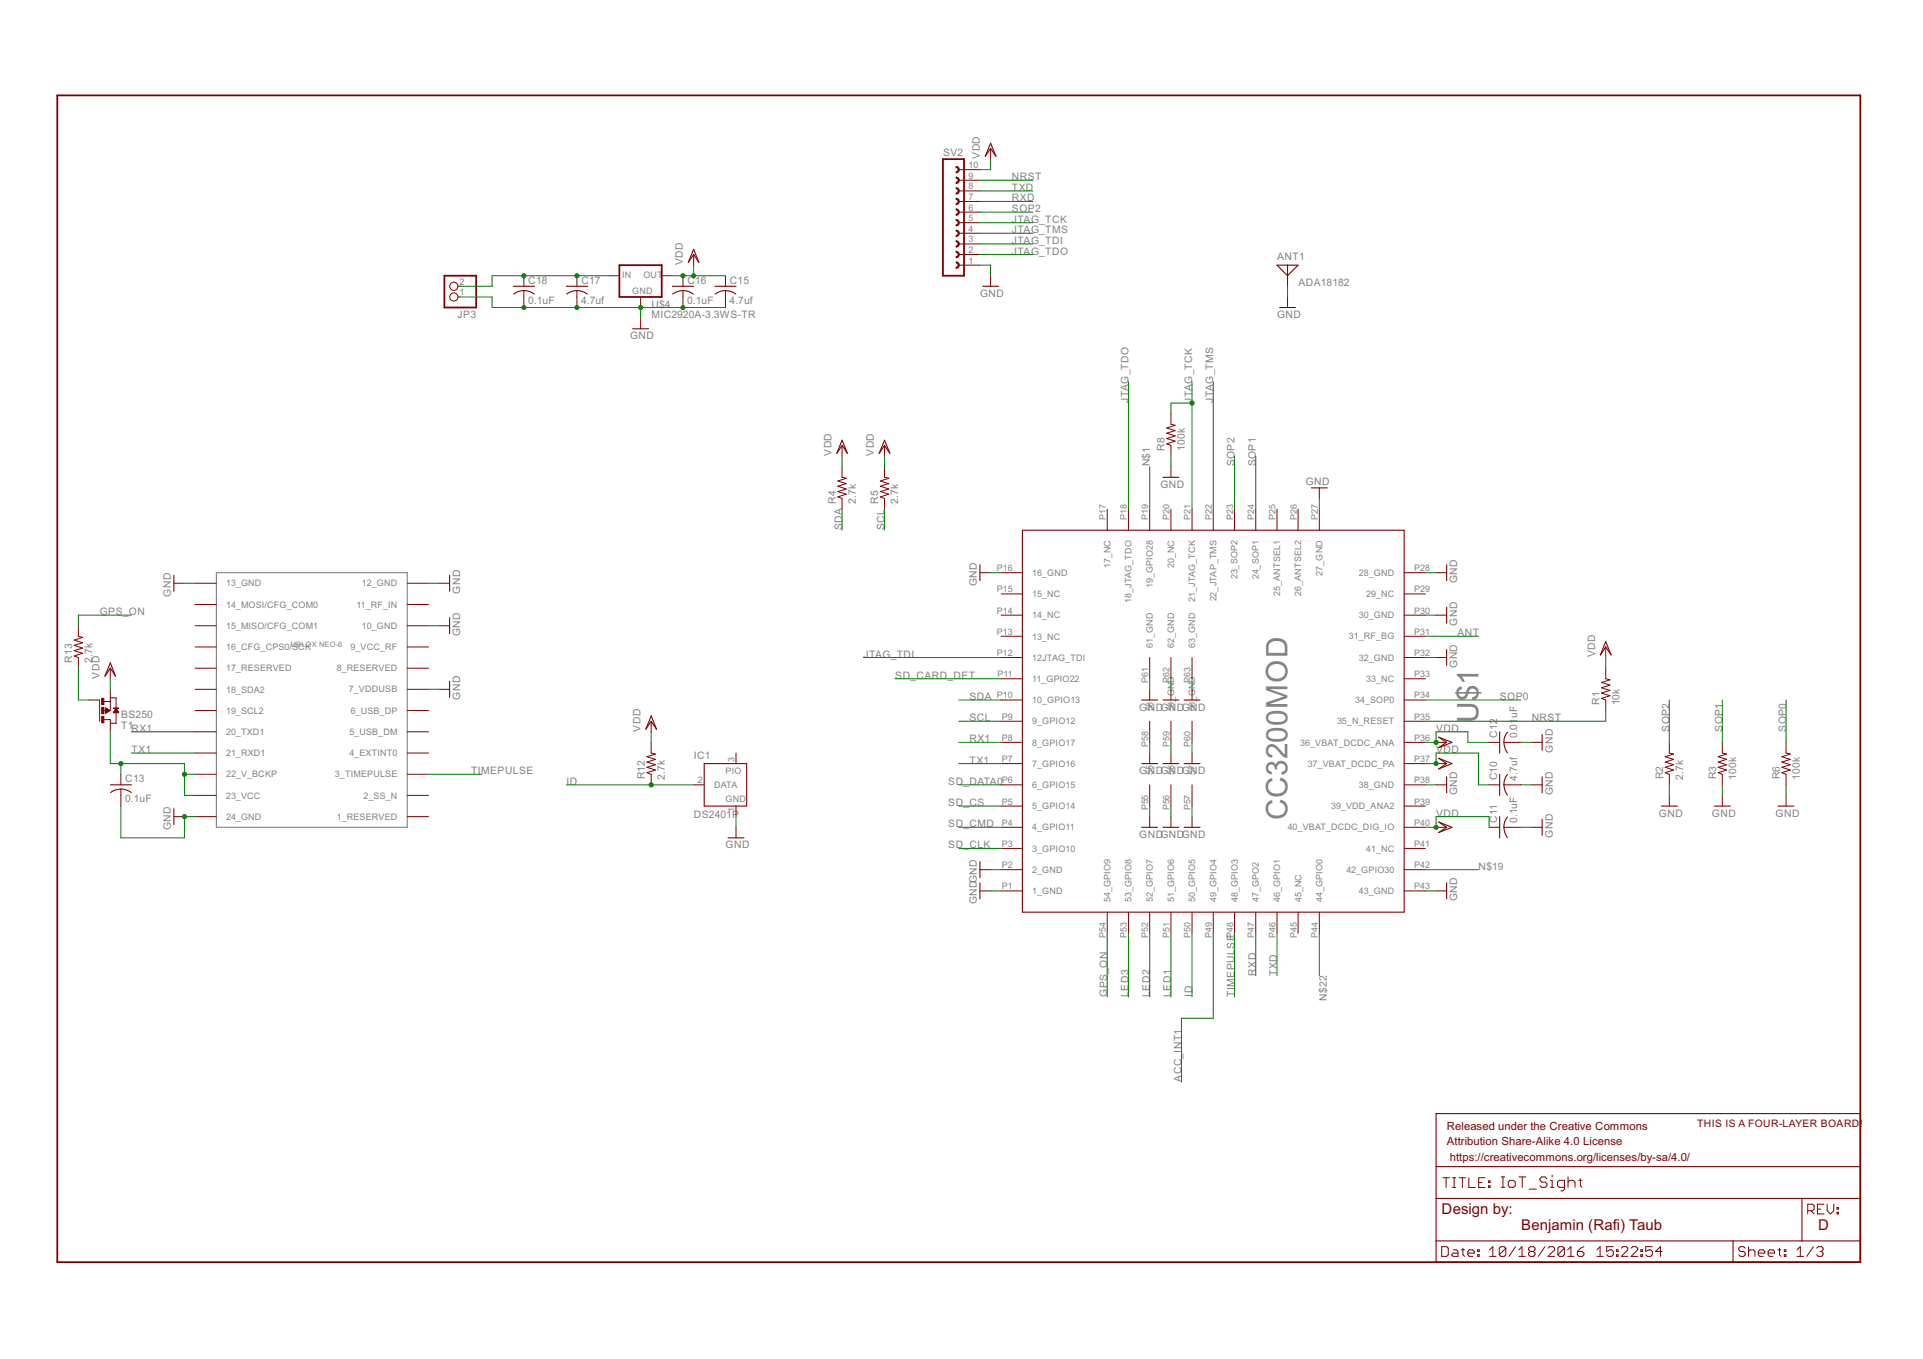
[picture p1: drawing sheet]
<svg xmlns="http://www.w3.org/2000/svg" width="297mm" height="210mm" viewBox="0 0 297 210" stroke-linecap="round" stroke-linejoin="round" font-family="sans-serif">
<path d="M33.4 88.5h29.5v39.3h-29.5z" fill="none" stroke="#808080" stroke-width=".17"/>
<g fill="none" stroke="#800000" stroke-width=".15">
<path d="M107.1 39.3v1.7M148.1 39.3h3.3M148.1 37.7h3.3M148.1 36h3.3M148.1 34.4h3.3M148.1 32.8h3.3M148.1 31.1h3.3M148.1 29.5h3.3M148.1 27.8h3.3M148.1 26.2h3.3M153 22.9v1.7M70.7 45.9h.4"/>
<path d="M70.7 44.2h.4M80.9 42.6v1.6M80.9 44.9v2.6M89.1 42.6v1.6M89.1 44.9v2.6M94 42.6h1.7M99 45.9v1.6M99 49.1v1.7M102.2 42.6h1.7M105.5 42.6v1.6M105.5 44.9v2.6M112.1 42.6v1.6"/>
<path d="M112.1 44.9v2.6M148.1 41h3.3M153 42.6v1.6M198.9 42.6v1.6M198.9 45.9v1.6M130.1 72.1v1.6l.6 .2-1.3 .4 1.3 .4-1.3 .4 1.3 .4-1.3 .4 1.3 .4-1.3 .5 .7 .2v1.6M130.1 68.8v1.6M136.6 72.1v1.6l.7 .2-1.3 .4 1.3 .4-1.3 .4 1.3 .4-1.3 .4 1.3 .4-1.3 .5 .6 .2v1.6M136.6 68.8v1.6M171 78.6v3.3M174.3 78.6v3.3M177.6 78.6v3.3"/>
<path d="M180.9 63.9v1.6l.6 .2-1.3 .4 1.3 .4-1.3 .4 1.3 .4-1.3 .4 1.3 .4-1.3 .5 .7 .2v1.6M180.9 72.1v1.6M180.9 78.6v3.3M184.1 78.6v3.3M187.4 78.6v3.3M190.7 78.6v3.3M194 78.6v3.3M197.3 78.6v3.3M200.5 78.6v3.3M203.8 75.4v1.6M203.8 78.6v3.3M12.1 96.6v1.7l.7 .1-1.3 .5 1.3 .4-1.3 .4 1.3 .4-1.3 .4 1.3 .4-1.3 .4 .6 .3v1.6"/>
<path d="M26.9 90.1h1.6M30.1 90.1h3.3M30.1 93.4h3.3M30.1 96.6h3.3M30.1 99.9h3.3M62.9 90.1h3.3M62.9 93.4h3.3M62.9 96.6h3.3M62.9 99.9h3.3M67.8 90.1h1.6M67.8 96.6h1.6M151.4 88.5h1.6"/>
<path d="M154.6 88.5h3.3M154.6 91.7h3.3M154.6 95h3.3M154.6 98.3h3.3M216.9 88.5h3.3M216.9 91.7h3.3M216.9 95h3.3M216.9 98.3h3.3M221.8 88.5h1.7M221.8 95h1.7M248 99.9v1.7M13.8 108.1h1.6v3.3"/>
<path d="M16 108.4h1M16 111.1h1v1.9M16.3 109.3l.7 .4-.7 .5zM16.3 110.2h.1M16.3 110h.2M16.3 110h.3M16.3 109.9h.3M16.3 109.9h.4M16.3 109.8h.5M16.3 109.8h.6M16.3 109.7h.6M16.3 109.7h.5"/>
<path d="M16.3 109.6h.5M16.3 109.6h.4M16.3 109.5h.3M16.3 109.5h.2M16.3 109.5h.1M16.3 109.4h.1M16.4 110.1h-.1M16.8 109.9h-.5M17 106.5v3.2h-1M17 103.2v1.6M17 107.8h.9v1.6M17.5 110h.8"/>
<path d="M17.6 110h.7M17.6 109.9h.7M17.6 109.9h.6M17.7 109.9h.5M17.7 109.8h.5M17.7 109.7h.4M17.8 109.7h.3M17.8 109.6h.3M17.9 109.5h.1M17.9 110v1.7h-.9M17.9 109.4l.4 .7h-.8zM18.7 119.6v1.6"/>
<path d="M30.1 103.2h3.3M30.1 106.5h3.3M30.1 109.7h3.3M30.1 113h3.3M30.1 116.3h3.3M30.1 119.6h3.3M62.9 103.2h3.3M62.9 106.5h3.3M62.9 109.7h3.3M62.9 113h3.3M62.9 116.3h3.3M62.9 119.6h3.3"/>
<path d="M67.8 106.5h1.6M100.6 114.7v1.6l.6 .2-1.3 .4 1.3 .4-1.3 .4 1.3 .4-1.3 .4 1.3 .4-1.3 .4 .7 .3v1.6M100.6 111.4v1.6M113.7 116.3v1.6M154.6 101.6h3.3M154.6 104.8h3.3M154.6 108.1h3.3M154.6 111.4h3.3M154.6 114.7h3.3M154.6 117.9h3.3M177.6 101.6v3.2M177.6 106.5v1.6"/>
<path d="M177.6 111.4v3.3M177.6 116.3v1.6M180.9 101.6v3.2M180.9 106.5v1.6M180.9 111.4v3.3M180.9 116.3v1.6M184.1 101.6v3.2M184.1 106.5v1.6M184.1 111.4v3.3M184.1 116.3v1.6M216.9 101.6h3.3M216.9 104.8h3.3"/>
<path d="M216.9 108.1h3.3M216.9 111.4h3.3M216.9 114.7h3.3M216.9 117.9h3.3M221.8 101.6h1.7M221.8 114.7h1.7M221.8 117.9h1.7M230 114.7h1.6M232.3 114.7h2.6M236.6 114.7h1.6M248 103.2v1.6l.7 .2-1.3 .4 1.3 .4-1.3 .4 1.3 .4-1.3 .4 1.3 .5-1.3 .4 .6 .2v1.6M257.9 114.7v1.6l.6 .2-1.3 .4 1.3 .4-1.3 .4 1.3 .4-1.3 .4 1.3 .4-1.3 .4 .7 .3v1.6"/>
<path d="M266 114.7v1.6l.7 .2-1.3 .4 1.3 .4-1.3 .4 1.3 .4-1.3 .4 1.3 .4-1.3 .4 .6 .3v1.6M275.9 114.7v1.6l.6 .2-1.3 .4 1.3 .4-1.3 .4 1.3 .4-1.3 .4 1.3 .4-1.3 .4 .7 .3v1.6M18.7 121.9v2.6M26.9 126.1h1.6M30.1 122.9h3.3M30.1 126.1h3.3M62.9 122.9h3.3M62.9 126.1h3.3M107.1 121.2h1.7M113.7 124.5v1.6M113.7 127.8v1.6M151.4 134.3h1.6"/>
<path d="M151.4 137.6h1.6M154.6 121.2h3.3M154.6 124.5h3.3M154.6 127.8h3.3M154.6 131h3.3M154.6 134.3h3.3M154.6 137.6h3.3M177.6 121.2v3.3M177.6 126.1v1.7M180.9 121.2v3.3M180.9 126.1v1.7M184.1 121.2v3.3"/>
<path d="M184.1 126.1v1.7M216.9 121.2h3.3M216.9 124.5h3.3M216.9 127.8h3.3M216.9 131h3.3M216.9 134.3h3.3M216.9 137.6h3.3M221.8 121.2h1.7M221.8 127.8h1.7M221.8 137.6h1.7M230 121.2h1.6M230 127.8h1.6"/>
<path d="M232.3 121.2h2.6M232.3 127.8h2.6M236.6 121.2h1.6M236.6 127.8h1.6M257.9 122.9v1.6M266 122.9v1.6M275.9 122.9v1.6M171 140.9v3.2M174.3 140.9v3.2M177.6 140.9v3.2M180.9 140.9v3.2M184.1 140.9v3.2"/>
<path d="M187.4 140.9v3.2M190.7 140.9v3.2M194 140.9v3.2M197.3 140.9v3.2M200.5 140.9v3.2M203.8 140.9v3.2M222.7 192.6h.8l.2 .2v1l-.2 .3h-.8zM222.9 181.9h1M223.4 181.9v1.5M224.4 181.9h.5M224.4 183.4h.5M224.5 193h.5l.2 .3v.8h-.7l-.3-.3 .3-.3h.7"/>
<path d="M224.6 181.9v1.5M225.4 181.9h1M225.7 193h.5M225.9 181.9v1.5M226 192.8v1l.2 .3M226.7 193.5h1v-.2l-.2-.3h-.5l-.3 .3v.5l.3 .3h.5M226.9 181.9v1.5h1M228.2 193.8h.3v.3h-.3zM228.2 193h.3v.3h-.3zM228.4 182.6h.5M229.4 181.9h-1v1.5h1M229.9 183.2h.3v.2h-.3z"/>
<path d="M229.9 182.4h.3v.2h-.3zM230.1 194.1h1M230.1 193l.5-.4v1.5M231.9 183.4h.5M231.9 181.8h.5M232.2 181.8v1.6M232.6 192.8v1l-.3 .3h-.5l-.2-.3M232.6 192.8l-.3-.2h-.5l-.2 .2v1M232.6 192.8l-1 1M233.2 182.3h.6l.3 .3v.5l-.3 .3h-.6l-.2-.3v-.5zM234.1 192.6l-1 1.5M234.6 194.1h1"/>
<path d="M234.6 193l.5-.4v1.5M234.6 181.8h1.1M235.1 181.8v1.6M236.2 183.7h1.1M236.4 193.3l-.3 .2v.3l.3 .3h.5l.2-.3v-.3l-.2-.2M236.4 193.3l-.3-.3v-.2l.3-.2h.5l.2 .2v.2l-.2 .3M236.4 193.3h.5M238.6 192.6l-1 1.5M239 182.1l-.3-.3h-.6l-.2 .3v.2l.2 .3h.6l.3 .3v.2l-.3 .3h-.6l-.2-.3M239.1 192.8l.3-.2h.5l.2 .2v.2l-1 1.1h1M239.5 183.4h.5M239.5 182.3h.3v1.1"/>
<path d="M239.8 181.5v.3M241.6 192.8v1l-.2 .3h-.5l-.3-.3M241.6 192.8l-.2-.2h-.5l-.3 .2v1M241.6 192.8l-1 1M241.7 183.4h-.8l-.3-.3v-.5l.3-.3h.8v1.4l-.3 .2h-.3M242.1 194.1h1M242.1 193l.6-.4v1.5M242.2 182.6l.3-.3h.5l.3 .3v.8M242.2 181.8v1.6M243.6 193.3h.8l.3 .2v.3l-.3 .3h-.5l-.3-.3zM243.8 182.3h.6M244.1 182.1v1l.3 .3"/>
<path d="M244.7 192.6l-.5 .2-.6 .5M246.7 194.1h1M246.7 193l.5-.4v1.5M249.2 192.6h-1v.7l.5-.3h.2l.3 .3v.5l-.3 .3h-.5l-.2-.3M249.7 193.8h.2v.3h-.2zM249.7 193h.2v.3h-.2zM250.4 192.8l.3-.2h.5l.2 .2v.2l-1 1.1h1M251.9 192.8l.3-.2h.5l.3 .2v.2l-1.1 1.1h1.1M253.4 193.8h.3v.3h-.3zM253.4 193h.3v.3h-.3zM255.2 192.6h-1v.7l.5-.3h.3l.2 .3v.5l-.2 .3h-.5l-.3-.3M256.7 193.3h-1l.8-.7v1.5"/>
<path d="M269.6 192.8l-.3-.2h-.5l-.2 .2v.2l.2 .3h.5l.3 .2v.3l-.3 .3h-.5l-.2-.3M270.1 193.3l.2-.3h.5l.3 .3v.8M270.1 192.6v1.5M271.6 193.5h1v-.2l-.2-.3h-.6l-.2 .3v.5l.2 .3h.6M273.1 193.5h1v-.2l-.2-.3h-.6l-.2 .3v.5l.2 .3h.6M274.6 193h.5M274.9 192.8v1l.2 .3M275.6 193h.3v.3h-.3zM275.6 193.8h.3v.3h-.3zM277.6 194.1h1M277.6 193l.5-.4v1.5M279.2 187h.8l.2-.2v-.6l-.2-.2h-.8v1.5"/>
<path d="M279.7 187l.5 .5M280.1 192.6l-1 1.5M280.6 192.8l.3-.2h.5l.2 .2v.2l-.2 .3M280.7 186.8h.5M281.1 193.3h.3M281.4 193.3l.2 .2v.3l-.2 .3h-.5l-.3-.3M281.7 186h-1v1.5h1M282.2 186v1l.5 .5 .6-.5v-1M283.8 187.2h.2v.3h-.2zM283.8 186.5h.2v.3h-.2z"/>
<circle cx="70.1" cy="45.9" r=".64"/>
<circle cx="70.1" cy="44.2" r=".64"/>
</g>
<g fill="none" stroke="#800000" stroke-width=".17">
<path d="M107.1 38.5l.8 2-.8-1.2-.8 1.2zM153 22.1l.8 2.1-.8-1.3-.8 1.3zM79.3 44.2h3.3M79.3 45.4a2.6 2.6 0 0 1 3.2 0M87.5 44.2h3.3M87.5 45.4a2.6 2.6 0 0 1 3.2 0M97.7 50.8h2.5M103.9 44.2h3.2M103.9 45.4a2.6 2.6 0 0 1 3.2 0M110.4 44.2h3.3M110.5 45.4a2.6 2.6 0 0 1 3.2 0M151.8 44.2h2.4"/>
<path d="M197.3 41h3.2l-1.6 1.6zM197.7 47.5h2.4M198.9 41v1.6M130.1 68l.8 2-.8-1.2-.8 1.2zM136.6 68l.9 2-.9-1.2-.8 1.2zM179.6 73.7h2.5M202.6 75.4h2.4M26.9 88.9v2.4M69.4 88.9v2.4M69.4 95.4v2.5M151.4 87.2v2.5M157.9 81.9h59v59h-59z"/>
<path d="M223.5 87.2v2.5M223.5 93.8v2.4M248 99.1l.9 2.1-.9-1.3-.8 1.3zM17 102.4l.8 2-.8-1.2-.8 1.2zM69.4 105.2v2.5M100.6 110.6l.8 2-.8-1.2-.8 1.2zM108.8 117.9h6.5v6.6h-6.5zM176.4 117.9h2.4M176.4 108.1h2.4M179.6 117.9h2.5M179.6 108.1h2.5M182.9 117.9h2.5"/>
<path d="M182.9 108.1h2.5M222.2 113.9l2.1 .8-2.1 .8 1.3-.8zM222.2 117.1l2.1 .8-2.1 .9 1.3-.9zM223.5 100.3v2.5M223.5 120v2.4M231.6 113v3.3M231.6 119.6v3.3M232.9 119.6a2.64 2.64 0 0 0-.1 3.2M232.9 113.1a2.64 2.64 0 0 0-.1 3.2M238.2 113.4v2.5M238.2 120v2.4M17 121.2h3.3"/>
<path d="M17.1 122.4a2.6 2.6 0 0 1 3.2 0M26.9 124.9v2.5M112.5 129.4h2.4M151.4 133.1v2.5M151.4 136.4v2.4M176.4 127.8h2.4M179.6 127.8h2.5M182.9 127.8h2.5M222.2 127l2.1 .8-2.1 .8 1.3-.8zM223.5 136.4v2.4M231.6 126.1v3.3M232.9 126.2a2.64 2.64 0 0 0-.1 3.2"/>
<path d="M238.2 126.5v2.5M256.6 124.5h2.5M264.8 124.5h2.5M274.7 124.5h2.4M221.8 172h65.6v22.9h-65.6zM221.8 185.1h65.6M221.8 191.7h65.6M221.8 180.2h65.6M267.7 191.7v3.2M278.3 185.1v6.6"/>
</g>
<path d="M8.8 14.7h278.6v180.2h-278.6zM145.6 24.6h3.3v18h-3.3zM68.6 42.6h5v4.9h-5zM95.7 41h6.5v4.9h-6.5z" fill="none" stroke="#800000" stroke-width=".28"/>
<g fill="#800000" stroke="#800000" stroke-width=".15">
<path d="M147.7 37.2a.49 .49 0 0 1 .5 .5 .49 .49 0 0 1-.5 .5v-.2a.33 .33 0 0 0 .3-.3 .33 .33 0 0 0-.3-.4z" fill-rule="evenodd"/>
<path d="M147.7 38.8a.49 .49 0 0 1 .5 .5 .49 .49 0 0 1-.5 .5v-.2a.33 .33 0 0 0 .3-.3 .33 .33 0 0 0-.3-.3z" fill-rule="evenodd"/>
<path d="M147.7 40.4a.5 .5 0 0 1 .5 .5 .5 .5 0 0 1-.5 .5v-.1a.33 .33 0 0 0 .3-.4 .33 .33 0 0 0-.3-.3z" fill-rule="evenodd"/>
<path d="M147.7 33.9a.49 .49 0 0 1 .5 .5 .49 .49 0 0 1-.5 .5v-.2a.33 .33 0 0 0 .3-.3 .33 .33 0 0 0-.3-.3z" fill-rule="evenodd"/>
<path d="M147.7 35.5a.5 .5 0 0 1 .5 .5 .5 .5 0 0 1-.5 .5v-.1a.33 .33 0 0 0 .3-.4 .33 .33 0 0 0-.3-.3z" fill-rule="evenodd"/>
<path d="M147.7 29a.49 .49 0 0 1 .5 .5 .49 .49 0 0 1-.5 .5v-.2a.33 .33 0 0 0 .3-.3 .33 .33 0 0 0-.3-.4z" fill-rule="evenodd"/>
<path d="M147.7 30.6a.49 .49 0 0 1 .5 .5 .49 .49 0 0 1-.5 .5v-.1a.33 .33 0 0 0 .3-.4 .33 .33 0 0 0-.3-.3z" fill-rule="evenodd"/>
<path d="M147.7 32.3a.5 .5 0 0 1 .5 .5 .5 .5 0 0 1-.5 .5v-.2a.33 .33 0 0 0 .3-.3 .33 .33 0 0 0-.3-.4z" fill-rule="evenodd"/>
<path d="M147.7 25.7a.49 .49 0 0 1 .5 .5 .49 .49 0 0 1-.5 .5v-.2a.33 .33 0 0 0 .3-.3 .33 .33 0 0 0-.3-.3z" fill-rule="evenodd"/>
<path d="M147.7 27.3a.5 .5 0 0 1 .5 .5 .5 .5 0 0 1-.5 .5v-.1a.33 .33 0 0 0 .3-.4 .33 .33 0 0 0-.3-.3z" fill-rule="evenodd"/>
</g>
<g fill="#800000" stroke="#800000" stroke-width=".15">
<path d="M15.7 110.7h.3v.9h-.3z"/>
<path d="M15.7 109.3h.3v.9h-.3z"/>
<path d="M15.7 107.9h.3v.9h-.3z"/>
<path d="M17.5 109.3h.8v.1h-.8z"/>
</g>
<g fill="none" stroke="#008000" stroke-width=".15">
<path d="M151.4 27.8h8.2M151.4 32.8h8.2M151.4 29.5h8.2M151.4 31.1h8.2M151.4 36h8.2M151.4 34.4h8.2M151.4 39.3h8.2M151.4 37.7h8.2M153 24.6v1.6h-1.6M71.1 45.9h4.9v1.6h36.1M94 42.6h-18v1.6h-4.9M99 47.5v1.6"/>
<path d="M103.9 42.6h8.2M107.1 41v1.6M151.4 41h1.6v1.6M174.3 59v19.6M184.1 59v19.6M187.4 59v19.6M198.9 44.2v1.7M130.1 70.4v1.7M130.1 78.6v3.3M136.6 70.4v1.7M136.6 78.6v3.3M177.6 72.1v6.5"/>
<path d="M180.9 70.4v1.7M184.1 62.3h-3.2v1.6M190.7 70.4v8.2M194 70.4v8.2M203.8 77v1.6M20.3 95h-8.2v1.6M28.5 90.1h1.6M66.2 90.1h1.6M66.2 96.6h1.6M153 88.5h1.6M220.2 95h1.6M220.2 88.5h1.6"/>
<path d="M220.2 98.3h8.2M12.1 103.2v4.9h1.7M17 113v4.9h11.5v5h1.6M17 104.8v1.7M18.7 117.9v1.7M20.3 113h9.8M20.3 116.3h9.8M28.5 119.6h1.6M66.2 106.5h1.6M66.2 119.6h8.2M100.6 113v1.7M133.3 101.6h21.3"/>
<path d="M138.3 104.8h16.3M148.1 114.7h6.5M148.1 111.4h6.5M148.1 108.1h6.5M148.1 117.9h6.5M177.6 104.8v1.7M177.6 114.7v1.6M180.9 104.8v1.7M180.9 114.7v1.6M184.1 104.8v1.7M184.1 114.7v1.6M220.2 101.6h1.6"/>
<path d="M220.2 117.9h1.6v-1.6h6.6v4.9h1.6M220.2 114.7h1.6v-1.7h4.9v1.7h3.3M220.2 108.1h14.7M234.9 114.7h1.7M248 109.7v1.7h-27.8M248 101.6v1.6M257.9 108.1v6.6M266 108.1v6.6M275.9 108.1v6.6M18.7 124.5v4.9h9.8v-3.3h1.6M87.5 121.2h19.6M113.7 126.1v1.7"/>
<path d="M148.1 121.2h6.5M148.1 127.8h6.5M148.1 124.5h6.5M148.1 131h6.5M153 137.6h1.6M153 134.3h1.6M177.6 124.5v1.6M180.9 124.5v1.6M184.1 124.5v1.6M220.2 137.6h1.6M220.2 134.3h8.2M220.2 121.2h1.6"/>
<path d="M220.2 127.8h1.6v-1.7h8.2v1.7M234.9 121.2h1.7M234.9 127.8h1.7M257.9 121.2v1.7M266 121.2v1.7M275.9 121.2v1.7M171 144.1v9.9M174.3 144.1v9.9M177.6 144.1v9.9M180.9 144.1v9.9M184.1 144.1v9.9M187.4 144.1v13.2h-4.9v9.8"/>
<path d="M190.7 144.1v9.9M194 144.1v6.6M197.3 144.1v6.6M203.8 144.1v6.6"/>
</g>
<g fill="#008000" stroke="#008000" stroke-width=".15">
<circle cx="28.5" cy="126.1" r=".32"/>
<circle cx="99" cy="47.5" r=".32"/>
<circle cx="105.5" cy="47.5" r=".32"/>
<circle cx="89.1" cy="47.5" r=".32"/>
<circle cx="80.9" cy="47.5" r=".32"/>
<circle cx="221.8" cy="114.7" r=".32"/>
<circle cx="221.8" cy="117.9" r=".32"/>
<circle cx="221.8" cy="127.8" r=".32"/>
<circle cx="107.1" cy="42.6" r=".32"/>
<circle cx="105.5" cy="42.6" r=".32"/>
<circle cx="184.1" cy="62.3" r=".32"/>
<circle cx="100.6" cy="121.2" r=".32"/>
<circle cx="89.1" cy="42.6" r=".32"/>
<circle cx="80.9" cy="42.6" r=".32"/>
<circle cx="28.5" cy="119.6" r=".32"/>
<circle cx="18.7" cy="117.9" r=".32"/>
</g>
<g font-size="5.1" fill="#808080">
<text x="228.4" y="111.7" transform="rotate(-90 228.4 111.7)">U$1</text>
<text x="198.9" y="126.7" transform="rotate(-90 198.9 126.7)">CC3200MOD</text>
</g>
<g font-size="2.6" fill="#800000">
<text x="222.7" y="187.6">Design by:</text>
<text x="235" y="190">Benjamin (Rafi) Taub</text>
<text x="280.8" y="190">D</text>
</g>
<g font-size="1.9" fill="#800000">
<text x="223.5" y="174.5">Released under the Creative Commons</text>
<text x="223.5" y="176.9">Attribution Share-Alike 4.0 License</text>
<text x="223.9" y="179.4">https://creativecommons.org/licenses/by-sa/4.0/</text>
</g>
<g font-size="1.8" fill="#808080">
<text x="145.7" y="24.1">SV2</text>
<text x="151.4" y="24.5" transform="rotate(-90 151.4 24.5)">VDD</text>
<text x="156.3" y="27.8">NRST</text>
<text x="156.3" y="29.5">TXD</text>
<text x="156.3" y="32.8">SOP2</text>
<text x="156.3" y="31.1">RXD</text>
<text x="156.3" y="34.4">JTAG_TCK</text>
<text x="105.5" y="40.9" transform="rotate(-90 105.5 40.9)">VDD</text>
<text x="156.3" y="36">JTAG_TMS</text>
<text x="156.3" y="39.3">JTAG_TDO</text>
<text x="156.3" y="37.7">JTAG_TDI</text>
<text x="197.3" y="40.1">ANT1</text>
<text x="81.6" y="46.9">0.1uF</text>
<text x="81.6" y="43.8">C18</text>
<text x="89.8" y="46.9">4.7uf</text>
<text x="89.8" y="43.8">C17</text>
<text x="100.6" y="47.5">U$4</text>
<text x="106.2" y="46.9">0.1uF</text>
<text x="106.2" y="43.8">C16</text>
<text x="112.7" y="46.9">4.7uf</text>
<text x="112.7" y="43.8">C15</text>
<text x="151.4" y="45.9">GND</text>
<text x="200.5" y="44.2">ADA18182</text>
<text x="70.7" y="49.1">JP3</text>
<text x="97.3" y="52.4">GND</text>
<text x="100.6" y="49.1">MIC2920A-3.3WS-TR</text>
<text x="197.3" y="49.1">GND</text>
<text x="174.3" y="62.2" transform="rotate(-90 174.3 62.2)">JTAG_TDO</text>
<text x="184.1" y="62.2" transform="rotate(-90 184.1 62.2)">JTAG_TCK</text>
<text x="187.4" y="62.2" transform="rotate(-90 187.4 62.2)">JTAG_TMS</text>
<text x="128.4" y="70.4" transform="rotate(-90 128.4 70.4)">VDD</text>
<text x="135" y="70.4" transform="rotate(-90 135 70.4)">VDD</text>
<text x="179.9" y="69.6" transform="rotate(-90 179.9 69.6)">R8</text>
<text x="183" y="69.6" transform="rotate(-90 183 69.6)">100k</text>
<text x="129.1" y="77.8" transform="rotate(-90 129.1 77.8)">R4</text>
<text x="132.2" y="77.8" transform="rotate(-90 132.2 77.8)">2.7k</text>
<text x="135.7" y="77.8" transform="rotate(-90 135.7 77.8)">R5</text>
<text x="138.8" y="77.8" transform="rotate(-90 138.8 77.8)">2.7k</text>
<text x="177.6" y="72" transform="rotate(-90 177.6 72)">N$1</text>
<text x="179.3" y="75.4">GND</text>
<text x="190.7" y="72" transform="rotate(-90 190.7 72)">SOP2</text>
<text x="194" y="72" transform="rotate(-90 194 72)">SOP1</text>
<text x="201.7" y="74.9">GND</text>
<text x="130.1" y="81.9" transform="rotate(-90 130.1 81.9)">SDA</text>
<text x="136.6" y="81.9" transform="rotate(-90 136.6 81.9)">SCL</text>
<text x="15.4" y="95">GPS_ON</text>
<text x="26.4" y="92.2" transform="rotate(-90 26.4 92.2)">GND</text>
<text x="71.1" y="91.7" transform="rotate(-90 71.1 91.7)">GND</text>
<text x="150.9" y="90.6" transform="rotate(-90 150.9 90.6)">GND</text>
<text x="225.1" y="90.1" transform="rotate(-90 225.1 90.1)">GND</text>
<text x="71.1" y="98.3" transform="rotate(-90 71.1 98.3)">GND</text>
<text x="133.4" y="101.6">JTAG_TDI</text>
<text x="225.1" y="96.6" transform="rotate(-90 225.1 96.6)">GND</text>
<text x="225.1" y="98.3">ANT</text>
<text x="246.4" y="101.5" transform="rotate(-90 246.4 101.5)">VDD</text>
<text x="11.1" y="102.4" transform="rotate(-90 11.1 102.4)">R13</text>
<text x="14.2" y="102.4" transform="rotate(-90 14.2 102.4)">2.7k</text>
<text x="15.4" y="104.8" transform="rotate(-90 15.4 104.8)">VDD</text>
<text x="138.3" y="104.8">SD_CARD_DET</text>
<text x="225.1" y="103.2" transform="rotate(-90 225.1 103.2)">GND</text>
<text x="18.7" y="110.9">BS250</text>
<text x="18.7" y="112.5">T1</text>
<text x="20.3" y="113">RX1</text>
<text x="71.1" y="108.1" transform="rotate(-90 71.1 108.1)">GND</text>
<text x="98.9" y="113" transform="rotate(-90 98.9 113)">VDD</text>
<text x="149.8" y="111.4">SCL</text>
<text x="149.8" y="108.1">SDA</text>
<text x="176" y="109.8">GNDGNDGND</text>
<text x="221.8" y="113">VDD</text>
<text x="231.2" y="114" transform="rotate(-90 231.2 114)">C12</text>
<text x="231.7" y="108.1">SOP0</text>
<text x="234.4" y="110.9" transform="rotate(-90 234.4 110.9)">uF</text>
<text x="236.6" y="111.4">NRST</text>
<text x="247.1" y="108.9" transform="rotate(-90 247.1 108.9)">R1</text>
<text x="250.2" y="108.9" transform="rotate(-90 250.2 108.9)">10k</text>
<text x="257.9" y="113" transform="rotate(-90 257.9 113)">SOP2</text>
<text x="266.1" y="113" transform="rotate(-90 266.1 113)">SOP1</text>
<text x="275.9" y="113" transform="rotate(-90 275.9 113)">SOP0</text>
<text x="20.3" y="116.3">TX1</text>
<text x="72.8" y="119.6">TIMEPULSE</text>
<text x="107.2" y="117.3">IC1</text>
<text x="149.8" y="114.7">RX1</text>
<text x="149.8" y="117.9">TX1</text>
<text x="176" y="119.6">GNDGNDGND</text>
<text x="221.8" y="116.3">VDD</text>
<text x="234.4" y="114" transform="rotate(-90 234.4 114)">0.01</text>
<text x="239.8" y="116.3" transform="rotate(-90 239.8 116.3)">GND</text>
<text x="19.3" y="123.9">0.1uF</text>
<text x="19.4" y="120.8">C13</text>
<text x="87.5" y="121.2">ID</text>
<text x="99.6" y="120.4" transform="rotate(-90 99.6 120.4)">R12</text>
<text x="102.7" y="120.4" transform="rotate(-90 102.7 120.4)">2.7k</text>
<text x="146.5" y="121.2">SD_DATA0</text>
<text x="146.5" y="124.5">SD_CS</text>
<text x="225.1" y="122.8" transform="rotate(-90 225.1 122.8)">GND</text>
<text x="231.2" y="120.5" transform="rotate(-90 231.2 120.5)">C10</text>
<text x="234.4" y="120.6" transform="rotate(-90 234.4 120.6)">4.7uf</text>
<text x="239.8" y="122.8" transform="rotate(-90 239.8 122.8)">GND</text>
<text x="256.9" y="120.4" transform="rotate(-90 256.9 120.4)">R2</text>
<text x="260" y="120.4" transform="rotate(-90 260 120.4)">2.7k</text>
<text x="265.1" y="120.4" transform="rotate(-90 265.1 120.4)">R3</text>
<text x="268.2" y="120.4" transform="rotate(-90 268.2 120.4)">100k</text>
<text x="274.9" y="120.4" transform="rotate(-90 274.9 120.4)">R6</text>
<text x="278" y="120.4" transform="rotate(-90 278 120.4)">100k</text>
<text x="26.4" y="128.2" transform="rotate(-90 26.4 128.2)">GND</text>
<text x="107.2" y="126.3">DS2401P</text>
<text x="112.1" y="131">GND</text>
<text x="146.5" y="127.8">SD_CMD</text>
<text x="146.5" y="131">SD_CLK</text>
<text x="176" y="129.4">GNDGNDGND</text>
<text x="221.8" y="126.1">VDD</text>
<text x="231.2" y="127.1" transform="rotate(-90 231.2 127.1)">C11</text>
<text x="234.4" y="127.1" transform="rotate(-90 234.4 127.1)">0.1uF</text>
<text x="239.8" y="129.4" transform="rotate(-90 239.8 129.4)">GND</text>
<text x="256.3" y="126.1">GND</text>
<text x="264.4" y="126.1">GND</text>
<text x="274.3" y="126.1">GND</text>
<text x="228.4" y="134.3">N$19</text>
<text x="150.9" y="139.7" transform="rotate(-90 150.9 139.7)">GNDGND</text>
<text x="225.1" y="139.2" transform="rotate(-90 225.1 139.2)">GND</text>
<text x="171" y="154" transform="rotate(-90 171 154)">GPS_ON</text>
<text x="174.3" y="154" transform="rotate(-90 174.3 154)">LED3</text>
<text x="177.6" y="154" transform="rotate(-90 177.6 154)">LED2</text>
<text x="180.9" y="154" transform="rotate(-90 180.9 154)">LED1</text>
<text x="184.1" y="154" transform="rotate(-90 184.1 154)">ID</text>
<text x="190.7" y="154" transform="rotate(-90 190.7 154)">TIMEPULSE</text>
<text x="194" y="150.7" transform="rotate(-90 194 150.7)">RXD</text>
<text x="197.2" y="150.7" transform="rotate(-90 197.2 150.7)">TXD</text>
<text x="204.9" y="154.6" transform="rotate(-90 204.9 154.6)">N$22</text>
<text x="182.5" y="167.1" transform="rotate(-90 182.5 167.1)">ACC_INT1</text>
</g>
<text font-size="1.8" fill="#800000" x="262.2" y="174.1">THIS IS A FOUR-LAYER BOARD!</text>
<g font-size="1.5" fill="#808080">
<text x="149.6" y="29.3">8</text>
<text x="149.6" y="27.6">9</text>
<text x="149.6" y="26">10</text>
<text x="149.6" y="35.8">4</text>
<text x="149.6" y="34.2">5</text>
<text x="149.6" y="32.5">6</text>
<text x="149.6" y="30.9">7</text>
<text x="149.6" y="40.7">1</text>
<text x="149.6" y="39.1">2</text>
<text x="149.6" y="37.4">3</text>
<text x="71" y="45.6">1</text>
<text x="71" y="44">2</text>
<text x="96.1" y="43">IN</text>
<text x="97.7" y="45.4">GND</text>
<text x="99.4" y="43">OUT</text>
<text x="170.8" y="80.4" transform="rotate(-90 170.8 80.4)">P17</text>
<text x="174.1" y="80.4" transform="rotate(-90 174.1 80.4)">P18</text>
<text x="177.4" y="80.4" transform="rotate(-90 177.4 80.4)">P19</text>
<text x="180.6" y="80.4" transform="rotate(-90 180.6 80.4)">P20</text>
<text x="183.9" y="80.4" transform="rotate(-90 183.9 80.4)">P21</text>
<text x="187.2" y="80.4" transform="rotate(-90 187.2 80.4)">P22</text>
<text x="190.5" y="80.4" transform="rotate(-90 190.5 80.4)">P23</text>
<text x="193.7" y="80.4" transform="rotate(-90 193.7 80.4)">P24</text>
<text x="197" y="80.4" transform="rotate(-90 197 80.4)">P25</text>
<text x="200.3" y="80.4" transform="rotate(-90 200.3 80.4)">P26</text>
<text x="203.6" y="80.4" transform="rotate(-90 203.6 80.4)">P27</text>
<text x="154" y="88.2">P16</text>
<text x="159.4" y="88.9">16_GND</text>
<text x="171.5" y="87.8" transform="rotate(-90 171.5 87.8)">17_NC</text>
<text x="181.3" y="87.8" transform="rotate(-90 181.3 87.8)">20_NC</text>
<text x="191.2" y="89.5" transform="rotate(-90 191.2 89.5)">23_SOP2</text>
<text x="194.5" y="89.5" transform="rotate(-90 194.5 89.5)">24_SOP1</text>
<text x="204.3" y="88.9" transform="rotate(-90 204.3 88.9)">27_GND</text>
<text x="209.9" y="88.9">28_GND</text>
<text x="218.4" y="88.2">P28</text>
<text x="34.9" y="90.6">13_GND</text>
<text x="34.9" y="93.9">14_MOSI/CFG_COM0</text>
<text x="55.1" y="93.9">11_RF_IN</text>
<text x="55.9" y="90.6">12_GND</text>
<text x="154" y="94.8">P14</text>
<text x="154" y="91.5">P15</text>
<text x="159.4" y="95.5">14_NC</text>
<text x="159.4" y="92.2">15_NC</text>
<text x="174.8" y="93.1" transform="rotate(-90 174.8 93.1)">18_JTAG_TDO</text>
<text x="178.1" y="90.8" transform="rotate(-90 178.1 90.8)">19_GPIO28</text>
<text x="184.6" y="92.9" transform="rotate(-90 184.6 92.9)">21_JTAG_TCK</text>
<text x="187.9" y="92.9" transform="rotate(-90 187.9 92.9)">22_JTAP_TMS</text>
<text x="197.7" y="92" transform="rotate(-90 197.7 92)">25_ANTSEL1</text>
<text x="201" y="92" transform="rotate(-90 201 92)">26_ANTSEL2</text>
<text x="209.9" y="95.5">30_GND</text>
<text x="211" y="92.2">29_NC</text>
<text x="218.4" y="91.5">P29</text>
<text x="218.4" y="94.8">P30</text>
<text x="34.9" y="97.1">15_MISO/CFG_COM1</text>
<text x="34.9" y="100.4">16_CFG_CPS0/SCK</text>
<text x="54.2" y="100.4">9_VCC_RF</text>
<text x="55.9" y="97.1">10_GND</text>
<text x="154" y="101.3">P12</text>
<text x="154" y="98.1">P13</text>
<text x="159.4" y="98.8">13_NC</text>
<text x="178.1" y="100.1" transform="rotate(-90 178.1 100.1)">61_GND</text>
<text x="181.4" y="100.1" transform="rotate(-90 181.4 100.1)">62_GND</text>
<text x="184.6" y="100.1" transform="rotate(-90 184.6 100.1)">63_GND</text>
<text x="208.3" y="98.8">31_RF_BG</text>
<text x="218.4" y="98.1">P31</text>
<text x="218.4" y="101.3">P32</text>
<text x="34.9" y="103.7">17_RESERVED</text>
<text x="34.9" y="107">18_SDA2</text>
<text x="52" y="103.7">8_RESERVED</text>
<text x="53.9" y="107">7_VDDUSB</text>
<text x="154" y="107.9">P10</text>
<text x="154.1" y="104.6">P11</text>
<text x="159.4" y="105.3">11_GPIO22</text>
<text x="159.4" y="102.1">12JTAG_TDI</text>
<text x="177.4" y="105.5" transform="rotate(-90 177.4 105.5)">P61</text>
<text x="180.6" y="105.5" transform="rotate(-90 180.6 105.5)">P62</text>
<text x="183.9" y="105.5" transform="rotate(-90 183.9 105.5)">P63</text>
<text x="209.9" y="102">32_GND</text>
<text x="211" y="105.3">33_NC</text>
<text x="218.4" y="104.6">P33</text>
<text x="218.4" y="107.9">P34</text>
<text x="34.9" y="110.2">19_SCL2</text>
<text x="34.9" y="113.5">20_TXD1</text>
<text x="54" y="113.5">5_USB_DM</text>
<text x="54.2" y="110.2">6_USB_DP</text>
<text x="154.7" y="111.2">P9</text>
<text x="159.4" y="111.9">9_GPIO12</text>
<text x="159.4" y="108.6">10_GPIO13</text>
<text x="178.1" y="109.9" transform="rotate(-90 178.1 109.9)">58</text>
<text x="181.4" y="109.9" transform="rotate(-90 181.4 109.9)">59_GND</text>
<text x="184.6" y="109.9" transform="rotate(-90 184.6 109.9)">60_GND</text>
<text x="206.5" y="111.9">35_N_RESET</text>
<text x="209.3" y="108.6">34_SOP0</text>
<text x="218.4" y="111.2">P35</text>
<text x="34.9" y="116.8">21_RXD1</text>
<text x="54" y="116.8">4_EXTINT0</text>
<text x="112.1" y="119.6">PIO</text>
<text x="113.5" y="117.7" transform="rotate(-90 113.5 117.7)">3</text>
<text x="154.7" y="117.7">P7</text>
<text x="154.7" y="114.4">P8</text>
<text x="159.4" y="118.4">7_GPIO16</text>
<text x="159.4" y="115.2">8_GPIO17</text>
<text x="177.4" y="115.4" transform="rotate(-90 177.4 115.4)">P58</text>
<text x="178.1" y="119.7" transform="rotate(-90 178.1 119.7)">55</text>
<text x="180.6" y="115.4" transform="rotate(-90 180.6 115.4)">P59</text>
<text x="181.4" y="119.7" transform="rotate(-90 181.4 119.7)">56</text>
<text x="183.9" y="115.4" transform="rotate(-90 183.9 115.4)">P60</text>
<text x="184.6" y="119.7" transform="rotate(-90 184.6 119.7)">57</text>
<text x="200.9" y="115.1">36_VBAT_DCDC_ANA</text>
<text x="202" y="118.4">37_VBAT_DCDC_PA</text>
<text x="218.4" y="114.4">P36</text>
<text x="218.4" y="117.7">P37</text>
<text x="34.9" y="120.1">22_V_BCKP</text>
<text x="34.9" y="123.3">23_VCC</text>
<text x="51.7" y="120.1">3_TIMEPULSE</text>
<text x="56.2" y="123.3">2_SS_N</text>
<text x="107.8" y="121">2</text>
<text x="110.3" y="121.7">DATA</text>
<text x="112.1" y="123.8">GND</text>
<text x="113.5" y="125.5" transform="rotate(-90 113.5 125.5)">1</text>
<text x="154.7" y="124.3">P5</text>
<text x="154.7" y="121">P6</text>
<text x="159.4" y="125">5_GPIO14</text>
<text x="159.4" y="121.7">6_GPIO15</text>
<text x="177.4" y="125.2" transform="rotate(-90 177.4 125.2)">P55</text>
<text x="180.6" y="125.2" transform="rotate(-90 180.6 125.2)">P56</text>
<text x="183.9" y="125.2" transform="rotate(-90 183.9 125.2)">P57</text>
<text x="205.6" y="125">39_VDD_ANA2</text>
<text x="209.9" y="121.7">38_GND</text>
<text x="218.4" y="121">P38</text>
<text x="218.4" y="124.3">P39</text>
<text x="34.9" y="126.6">24_GND</text>
<text x="52" y="126.6">1_RESERVED</text>
<text x="154.7" y="130.8">P3</text>
<text x="154.7" y="127.5">P4</text>
<text x="159.4" y="131.5">3_GPIO10</text>
<text x="159.4" y="128.3">4_GPIO11</text>
<text x="198.9" y="128.3">40_VBAT_DCDC_DIG_IO</text>
<text x="211" y="131.5">41_NC</text>
<text x="218.4" y="127.5">P40</text>
<text x="218.4" y="130.8">P41</text>
<text x="154.7" y="137.4">P1</text>
<text x="154.7" y="134.1">P2</text>
<text x="159.4" y="134.8">2_GND</text>
<text x="208" y="134.8">42_GPIO30</text>
<text x="218.4" y="134.1">P42</text>
<text x="218.4" y="137.4">P43</text>
<text x="159.4" y="138.1">1_GND</text>
<text x="171.5" y="139.4" transform="rotate(-90 171.5 139.4)">54_GPIO9</text>
<text x="174.8" y="139.4" transform="rotate(-90 174.8 139.4)">53_GPIO8</text>
<text x="178.1" y="139.4" transform="rotate(-90 178.1 139.4)">52_GPIO7</text>
<text x="181.4" y="139.4" transform="rotate(-90 181.4 139.4)">51_GPIO6</text>
<text x="184.6" y="139.4" transform="rotate(-90 184.6 139.4)">50_GPIO5</text>
<text x="187.9" y="139.4" transform="rotate(-90 187.9 139.4)">49_GPIO4</text>
<text x="191.2" y="139.4" transform="rotate(-90 191.2 139.4)">48_GPIO3</text>
<text x="194.5" y="139.4" transform="rotate(-90 194.5 139.4)">47_GPO2</text>
<text x="197.7" y="139.4" transform="rotate(-90 197.7 139.4)">46_GPIO1</text>
<text x="201" y="139.4" transform="rotate(-90 201 139.4)">45_NC</text>
<text x="204.3" y="139.4" transform="rotate(-90 204.3 139.4)">44_GPIO0</text>
<text x="209.9" y="138.1">43_GND</text>
<text x="170.8" y="144.8" transform="rotate(-90 170.8 144.8)">P54</text>
<text x="174.1" y="144.8" transform="rotate(-90 174.1 144.8)">P53</text>
<text x="177.4" y="144.8" transform="rotate(-90 177.4 144.8)">P52</text>
<text x="180.6" y="144.8" transform="rotate(-90 180.6 144.8)">P51</text>
<text x="183.9" y="144.8" transform="rotate(-90 183.9 144.8)">P50</text>
<text x="187.2" y="144.8" transform="rotate(-90 187.2 144.8)">P49</text>
<text x="190.5" y="144.8" transform="rotate(-90 190.5 144.8)">P48</text>
<text x="193.7" y="144.8" transform="rotate(-90 193.7 144.8)">P47</text>
<text x="197" y="144.8" transform="rotate(-90 197 144.8)">P46</text>
<text x="200.3" y="144.8" transform="rotate(-90 200.3 144.8)">P45</text>
<text x="203.6" y="144.8" transform="rotate(-90 203.6 144.8)">P44</text>
</g>
<text font-size="1.3" fill="#808080" x="44.9" y="99.9">UBLOX NEO-6</text>
</svg>
